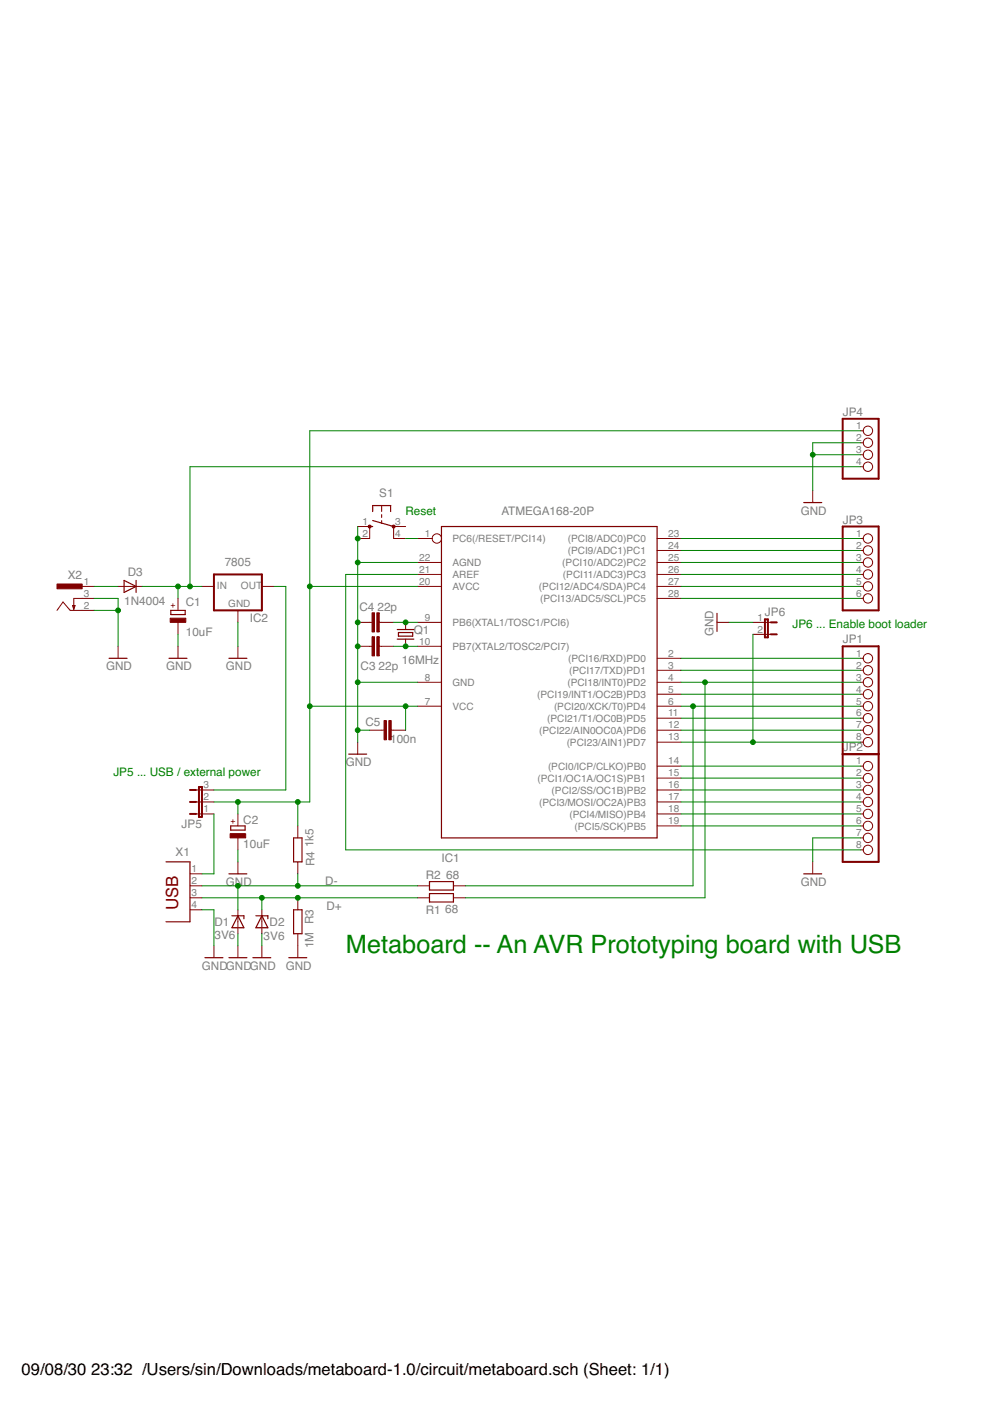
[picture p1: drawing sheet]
<svg xmlns="http://www.w3.org/2000/svg" width="210mm" height="297mm" viewBox="0 0 210 297" stroke-linecap="round" stroke-linejoin="round" font-family="sans-serif">
<g fill="#800000" stroke="#800000" stroke-width=".25">
<path d="M93.6 111.6h45.7z"/>
<path d="M139.3 111.6v66.1z"/>
<path d="M93.6 177.7h45.7z"/>
<path d="M93.6 111.6v66.1z"/>
<path d="M40.3 182.7v12.7z"/>
<path d="M35.2 195.4h5.1z"/>
<path d="M35.2 182.7h5.1z"/>
<path d="M15.4 128.4l.2 .8z"/>
<path d="M15.4 128.4h.5z"/>
<path d="M15.9 128.4l-.3 .8z"/>
<path d="M78.4 111.6h.6z"/>
<path d="M79 107.2v1.3z"/>
<path d="M82.8 107.2v1.3z"/>
<path d="M79 107.2h1.9z"/>
<path d="M80.9 107.2h1.9z"/>
<path d="M79 110.4l4.5 1.2z"/>
<path d="M43.5 203.1h3.8z"/>
<path d="M91.1 191.2h5z"/>
<path d="M91.1 189.5h5z"/>
<path d="M96.1 189.5v1.7z"/>
<path d="M91.1 189.5v1.7z"/>
<path d="M91.1 188.7h5z"/>
<path d="M91.1 186.9h5z"/>
<path d="M96.1 186.9v1.8z"/>
<path d="M91.1 186.9v1.8z"/>
<path d="M50.4 194.2l1.3 2.5z"/>
<path d="M50.4 194.2l-1.2 2.5z"/>
<path d="M49.2 194.2h1.2z"/>
<path d="M49.2 196.7h2.5z"/>
<path d="M50.4 194.2h1.3z"/>
<path d="M51.7 194.2v.6z"/>
<path d="M55.5 194.2l1.3 2.5z"/>
<path d="M55.5 194.2l-1.2 2.5z"/>
<path d="M54.3 194.2h1.2z"/>
<path d="M54.3 196.7h2.5z"/>
<path d="M55.5 194.2h1.3z"/>
<path d="M56.8 194.2v.6z"/>
<path d="M48.5 203.1h3.8z"/>
<path d="M53.6 203.1h3.8z"/>
<path d="M64 192.9v5.1z"/>
<path d="M62.3 192.9v5.1z"/>
<path d="M62.3 192.9h1.7z"/>
<path d="M62.3 198h1.7z"/>
<path d="M23.1 139.6h3.8z"/>
<path d="M48.5 139.6h3.8z"/>
<path d="M26.3 125.6l2.6-1.3z"/>
<path d="M26.3 123.1l2.6 1.2z"/>
<path d="M28.9 123.1v1.2z"/>
<path d="M26.3 123.1v2.5z"/>
<path d="M28.9 124.3v1.3z"/>
<path d="M36.2 130.3h3.1z"/>
<path d="M39.3 129.4v.9z"/>
<path d="M36.2 129.4v.9z"/>
<path d="M36.2 129.4h3.1z"/>
<path d="M48.9 176h3.1z"/>
<path d="M52 175.1v.9z"/>
<path d="M48.9 175.1v.9z"/>
<path d="M48.9 175.1h3.1z"/>
<path d="M35.8 139.6h3.8z"/>
<path d="M62.3 177.7v5z"/>
<path d="M64 177.7v5z"/>
<path d="M62.3 182.7h1.7z"/>
<path d="M62.3 177.7h1.7z"/>
<path d="M84.5 134.9h3z"/>
<path d="M87.5 134.1v.8z"/>
<path d="M84.5 134.1h3z"/>
<path d="M84.5 134.1v.8z"/>
<path d="M84.2 133.5h3.6z"/>
<path d="M84.2 135.5h3.6z"/>
<path d="M73.9 159.9h3.8z"/>
<path d="M48.5 185.3h3.8z"/>
<path d="M152 130v3.9z"/>
<path d="M170.4 185.3h3.8z"/>
<path d="M170.4 106.6h3.8z"/>
<path d="M61.2 203.1h3.8z"/>
</g>
<g fill="#800000" stroke="#800000" stroke-width=".21">
<path d="M139.3 175.1h5.1z"/>
<path d="M88.5 137h5.1z"/>
<path d="M88.5 132h5.1z"/>
<path d="M88.5 144.7h5.1z"/>
<path d="M88.5 149.7h5.1z"/>
<path d="M88.5 119.3h5.1z"/>
<path d="M88.5 121.8h5.1z"/>
<path d="M88.5 124.3h5.1z"/>
<path d="M139.3 172.6h5.1z"/>
<path d="M139.3 170h5.1z"/>
<path d="M139.3 167.5h5.1z"/>
<path d="M139.3 165h5.1z"/>
<path d="M139.3 162.4h5.1z"/>
<path d="M139.3 157.4h5.1z"/>
<path d="M139.3 154.8h5.1z"/>
<path d="M139.3 152.3h5.1z"/>
<path d="M139.3 149.7h5.1z"/>
<path d="M139.3 147.2h5.1z"/>
<path d="M139.3 144.7h5.1z"/>
<path d="M139.3 142.1h5.1z"/>
<path d="M139.3 139.6h5.1z"/>
<path d="M139.3 126.9h5.1z"/>
<path d="M139.3 124.3h5.1z"/>
<path d="M139.3 121.8h5.1z"/>
<path d="M139.3 119.3h5.1z"/>
<path d="M139.3 116.7h5.1z"/>
<path d="M139.3 114.2h5.1z"/>
<path d="M88.5 114.2h3.1z"/>
<path d="M40.3 185.3h2.5z"/>
<path d="M40.3 187.8h2.5z"/>
<path d="M40.3 190.4h2.5z"/>
<path d="M40.3 192.9h2.5z"/>
<path d="M17.4 124.3h2.6z"/>
<path d="M17.4 129.4h2.6z"/>
<path d="M17.4 126.9h2.6z"/>
<path d="M14.9 129.4h2.5z"/>
<path d="M13.4 127.6l1.5 1.8z"/>
<path d="M13.4 127.6l-1.3 1.8z"/>
<path d="M15.6 126.9h1.8z"/>
<path d="M15.6 126.9v2.3z"/>
<path d="M182.5 139.6h.5z"/>
<path d="M182.5 142.1h.5z"/>
<path d="M182.5 144.7h.5z"/>
<path d="M182.5 147.2h.5z"/>
<path d="M182.5 149.7h.5z"/>
<path d="M182.5 152.3h.5z"/>
<path d="M182.5 154.8h.5z"/>
<path d="M182.5 157.4h.5z"/>
<path d="M182.5 162.4h.5z"/>
<path d="M182.5 165h.5z"/>
<path d="M182.5 167.5h.5z"/>
<path d="M182.5 170h.5z"/>
<path d="M182.5 172.6h.5z"/>
<path d="M182.5 175.1h.5z"/>
<path d="M182.5 177.7h.5z"/>
<path d="M182.5 180.2h.5z"/>
<path d="M182.5 114.2h.5z"/>
<path d="M182.5 116.7h.5z"/>
<path d="M182.5 119.3h.5z"/>
<path d="M182.5 121.8h.5z"/>
<path d="M182.5 124.3h.5z"/>
<path d="M182.5 126.9h.5z"/>
<path d="M182.5 91.3h.5z"/>
<path d="M182.5 93.9h.5z"/>
<path d="M182.5 96.4h.5z"/>
<path d="M182.5 99h.5z"/>
<path d="M42.8 172.6h2.6z"/>
<path d="M42.8 170h2.6z"/>
<path d="M42.8 167.5h2.6z"/>
<path d="M41.6 167.5h1.2z"/>
<path d="M41.6 170h1.2z"/>
<path d="M41.6 172.6h1.2z"/>
<path d="M159.6 132h2.6z"/>
<path d="M162.2 132h1.2z"/>
<path d="M159.6 134.5h2.6z"/>
<path d="M162.2 134.5h1.2z"/>
<path d="M83.5 111.6h2.5z"/>
<path d="M75.8 111.6h2.6z"/>
<path d="M75.8 114.2h2.6z"/>
<path d="M83.5 114.2h2.5z"/>
<path d="M80.9 109.1v.6z"/>
<path d="M80.9 110.4v.6z"/>
<path d="M80.9 107.2v1.3z"/>
<path d="M78.4 111.6v2.6z"/>
<path d="M83.5 111.6v2.6z"/>
<path d="M45.4 200.5v2.6z"/>
<path d="M96.1 190.4h2.6z"/>
<path d="M88.5 190.4h2.6z"/>
<path d="M96.1 187.8h2.6z"/>
<path d="M88.5 187.8h2.6z"/>
<path d="M50.4 195.4v2.6z"/>
<path d="M50.4 192.9v2.5z"/>
<path d="M55.5 195.4v2.6z"/>
<path d="M55.5 192.9v2.5z"/>
<path d="M50.4 200.5v2.6z"/>
<path d="M55.5 200.5v2.6z"/>
<path d="M63.1 190.4v2.5z"/>
<path d="M63.1 198v2.5z"/>
<path d="M42.8 124.3h2.6z"/>
<path d="M50.4 129.4v2.6z"/>
<path d="M55.5 124.3h2.6z"/>
<path d="M25 137v2.6z"/>
<path d="M50.4 137v2.6z"/>
<path d="M25 124.3h2.6z"/>
<path d="M27.6 124.3h2.5z"/>
<path d="M37.7 132v2.5z"/>
<path d="M37.7 126.9v2.5z"/>
<path d="M50.4 177.7v2.5z"/>
<path d="M50.4 172.6v2.5z"/>
<path d="M37.7 137v2.6z"/>
<path d="M63.1 182.7v2.6z"/>
<path d="M63.1 175.1v2.6z"/>
<path d="M86 132v1.5z"/>
<path d="M86 135.5v1.5z"/>
<path d="M75.8 137h2.6z"/>
<path d="M80.9 137h2.6z"/>
<path d="M78.4 137h.5z"/>
<path d="M80.4 137h.5z"/>
<path d="M75.8 132h2.6z"/>
<path d="M80.9 132h2.6z"/>
<path d="M78.4 132h.5z"/>
<path d="M80.4 132h.5z"/>
<path d="M75.8 157.4v2.5z"/>
<path d="M78.4 154.8h2.5z"/>
<path d="M83.5 154.8h2.5z"/>
<path d="M80.9 154.8h.5z"/>
<path d="M83 154.8h.5z"/>
<path d="M50.4 182.7v2.6z"/>
<path d="M152 132h2.6z"/>
<path d="M172.3 182.7v2.6z"/>
<path d="M172.3 104v2.6z"/>
<path d="M63.1 200.5v2.6z"/>
<circle cx="83.5" cy="111.6" r=".33"/>
<circle cx="78.4" cy="111.6" r=".33"/>
</g>
<g fill="none" stroke="#800000" stroke-width=".21">
<circle cx="184" cy="91.3" r=".99"/>
<circle cx="184" cy="99" r=".99"/>
<circle cx="184" cy="93.9" r=".99"/>
<circle cx="184" cy="96.4" r=".99"/>
<circle cx="92.6" cy="114.2" r=".99"/>
<circle cx="184" cy="119.3" r=".99"/>
<circle cx="184" cy="114.2" r=".99"/>
<circle cx="184" cy="116.7" r=".99"/>
<circle cx="184" cy="121.8" r=".99"/>
<circle cx="184" cy="126.9" r=".99"/>
<circle cx="184" cy="139.6" r=".99"/>
<circle cx="184" cy="124.3" r=".99"/>
<circle cx="184" cy="147.2" r=".99"/>
<circle cx="184" cy="144.7" r=".99"/>
<circle cx="184" cy="149.7" r=".99"/>
<circle cx="184" cy="157.4" r=".99"/>
<circle cx="184" cy="152.3" r=".99"/>
<circle cx="184" cy="154.8" r=".99"/>
<circle cx="184" cy="142.1" r=".99"/>
<circle cx="184" cy="165" r=".99"/>
<circle cx="184" cy="167.5" r=".99"/>
<circle cx="184" cy="170" r=".99"/>
<circle cx="184" cy="162.4" r=".99"/>
<circle cx="184" cy="172.6" r=".99"/>
<circle cx="184" cy="177.7" r=".99"/>
<circle cx="184" cy="175.1" r=".99"/>
<circle cx="184" cy="180.2" r=".99"/>
</g>
<g fill="#800000" stroke="#800000" stroke-width=".21">
<path d="M12.1 123.8h5.3v1h-5.3z"/>
<path d="M36.1 131.1h3.3v.9h-3.3z"/>
<path d="M48.8 176.8h3.3v.9h-3.3z"/>
<path d="M79.9 135h.5v4.1h-.5z"/>
<path d="M78.9 135h.5v4.1h-.5z"/>
<path d="M79.9 129.9h.5v4.1h-.5z"/>
<path d="M78.9 129.9h.5v4.1h-.5z"/>
<path d="M82.4 152.8h.6v4h-.6z"/>
<path d="M81.4 152.8h.5v4h-.5z"/>
</g>
<g fill="#800000" stroke="#800000" stroke-width=".42">
<path d="M178.7 159.9h7.6z"/>
<path d="M186.3 137v22.9z"/>
<path d="M178.7 137h7.6z"/>
<path d="M178.7 137v22.9z"/>
<path d="M178.7 182.7h7.6z"/>
<path d="M186.3 159.9v22.8z"/>
<path d="M178.7 159.9v22.8z"/>
<path d="M178.7 129.4h7.6z"/>
<path d="M186.3 111.6v17.8z"/>
<path d="M178.7 111.6h7.6z"/>
<path d="M178.7 111.6v17.8z"/>
<path d="M178.7 101.5h7.6z"/>
<path d="M186.3 88.8v12.7z"/>
<path d="M178.7 88.8h7.6z"/>
<path d="M178.7 88.8v12.7z"/>
<path d="M40.3 167.5h1.3z"/>
<path d="M40.3 170h1.3z"/>
<path d="M40.3 172.6h1.3z"/>
<path d="M42.8 166.9v6.3z"/>
<path d="M42.2 166.9h.6z"/>
<path d="M42.2 166.9v6.3z"/>
<path d="M42.2 173.2h.6z"/>
<path d="M163.4 132h1.3z"/>
<path d="M163.4 134.5h1.3z"/>
<path d="M162.2 131.3v3.8z"/>
<path d="M162.2 135.1h.6z"/>
<path d="M162.8 131.3v3.8z"/>
<path d="M162.2 131.3h.6z"/>
<path d="M45.4 129.4h10.1z"/>
<path d="M55.5 121.8v7.6z"/>
<path d="M45.4 121.8h10.1z"/>
<path d="M45.4 121.8v7.6z"/>
</g>
<g fill="#008000" stroke="#008000" stroke-width=".21">
<path d="M42.8 192.9h2.6z"/>
<path d="M45.4 192.9v7.6z"/>
<path d="M50.4 198v2.5z"/>
<path d="M55.5 198v2.5z"/>
<path d="M50.4 132v5z"/>
<path d="M37.7 134.5v2.5z"/>
<path d="M75.8 154.8v2.6z"/>
<path d="M75.8 144.7v10.1z"/>
<path d="M75.8 137v7.7z"/>
<path d="M75.8 132v5z"/>
<path d="M75.8 119.3v12.7z"/>
<path d="M75.8 119.3h12.7z"/>
<path d="M75.8 144.7h12.7z"/>
<path d="M75.8 154.8h2.6z"/>
<path d="M75.8 111.6v2.6z"/>
<path d="M75.8 114.2v5.1z"/>
<path d="M50.4 180.2v2.5z"/>
<path d="M154.6 132h5z"/>
<path d="M172.3 177.7v5z"/>
<path d="M172.3 177.7h10.2z"/>
<path d="M172.3 96.4v7.6z"/>
<path d="M172.3 93.9v2.5z"/>
<path d="M172.3 93.9h10.2z"/>
<path d="M172.3 96.4h10.2z"/>
<path d="M20 126.9h5z"/>
<path d="M25 126.9v2.5z"/>
<path d="M25 129.4v7.6z"/>
<path d="M20 129.4h5z"/>
<path d="M144.4 149.7h2.5z"/>
<path d="M146.9 149.7h35.6z"/>
<path d="M146.9 149.7v38.1z"/>
<path d="M98.7 187.8h48.2z"/>
<path d="M58.1 124.3h2.5z"/>
<path d="M60.6 124.3v43.2z"/>
<path d="M45.4 167.5h15.2z"/>
<path d="M83.5 137h2.5z"/>
<path d="M86 137h2.5z"/>
<path d="M83.5 132h2.5z"/>
<path d="M86 132h2.5z"/>
<path d="M144.4 139.6h38.1z"/>
<path d="M144.4 142.1h38.1z"/>
<path d="M144.4 147.2h38.1z"/>
<path d="M144.4 152.3h38.1z"/>
<path d="M144.4 154.8h38.1z"/>
<path d="M159.6 157.4h22.9z"/>
<path d="M144.4 157.4h15.2z"/>
<path d="M159.6 134.5v22.9z"/>
<path d="M144.4 114.2h38.1z"/>
<path d="M144.4 116.7h38.1z"/>
<path d="M144.4 119.3h38.1z"/>
<path d="M144.4 121.8h38.1z"/>
<path d="M144.4 124.3h38.1z"/>
<path d="M144.4 126.9h38.1z"/>
<path d="M144.4 162.4h38.1z"/>
<path d="M144.4 165h38.1z"/>
<path d="M144.4 167.5h38.1z"/>
<path d="M144.4 170h38.1z"/>
<path d="M144.4 172.6h38.1z"/>
<path d="M144.4 175.1h38.1z"/>
<path d="M73.3 121.8h15.2z"/>
<path d="M73.3 121.8v58.4z"/>
<path d="M73.3 180.2h109.2z"/>
<path d="M86 149.7h2.5z"/>
<path d="M86 149.7v5.1z"/>
<path d="M65.7 149.7h20.3z"/>
<path d="M65.7 91.3h116.8z"/>
<path d="M65.7 124.3h22.8z"/>
<path d="M65.7 91.3v33z"/>
<path d="M65.7 124.3v25.4z"/>
<path d="M63.1 170v5.1z"/>
<path d="M63.1 170h2.6z"/>
<path d="M65.7 149.7v20.3z"/>
<path d="M50.4 170h12.7z"/>
<path d="M50.4 170v2.6z"/>
<path d="M45.4 170h5z"/>
<path d="M42.8 185.3h2.6z"/>
<path d="M45.4 172.6v12.7z"/>
<path d="M30.1 124.3h7.6z"/>
<path d="M37.7 124.3h2.6z"/>
<path d="M40.3 124.3h2.5z"/>
<path d="M37.7 124.3v2.6z"/>
<path d="M40.3 99h142.2z"/>
<path d="M40.3 99v25.3z"/>
<path d="M86 114.2h2.5z"/>
<path d="M20 124.3h5z"/>
<path d="M42.8 187.8h7.6z"/>
<path d="M50.4 187.8h12.7z"/>
<path d="M63.1 187.8h25.4z"/>
<path d="M50.4 187.8v5.1z"/>
<path d="M63.1 185.3v2.5z"/>
<path d="M42.8 190.4h12.7z"/>
<path d="M55.5 190.4h7.6z"/>
<path d="M63.1 190.4h25.4z"/>
<path d="M55.5 190.4v2.5z"/>
<path d="M98.7 190.4h50.8z"/>
<path d="M144.4 144.7h5.1z"/>
<path d="M149.5 144.7h33z"/>
<path d="M149.5 144.7v45.7z"/>
<circle cx="75.8" cy="137" r=".51"/>
<circle cx="75.8" cy="132" r=".51"/>
<circle cx="75.8" cy="144.7" r=".51"/>
<circle cx="75.8" cy="154.8" r=".51"/>
<circle cx="75.8" cy="119.3" r=".51"/>
<circle cx="75.8" cy="114.2" r=".51"/>
<circle cx="172.3" cy="96.4" r=".51"/>
<circle cx="25" cy="129.4" r=".51"/>
<circle cx="146.9" cy="149.7" r=".51"/>
<circle cx="86" cy="137" r=".51"/>
<circle cx="86" cy="132" r=".51"/>
<circle cx="159.6" cy="157.4" r=".51"/>
<circle cx="86" cy="149.7" r=".51"/>
<circle cx="65.7" cy="124.3" r=".51"/>
<circle cx="65.7" cy="149.7" r=".51"/>
<circle cx="63.1" cy="170" r=".51"/>
<circle cx="50.4" cy="170" r=".51"/>
<circle cx="37.7" cy="124.3" r=".51"/>
<circle cx="40.3" cy="124.3" r=".51"/>
<circle cx="50.4" cy="187.8" r=".51"/>
<circle cx="63.1" cy="187.8" r=".51"/>
<circle cx="55.5" cy="190.4" r=".51"/>
<circle cx="63.1" cy="190.4" r=".51"/>
<circle cx="149.5" cy="144.7" r=".51"/>
</g>
<text font-size="5.4" fill="#008000" x="73.3" y="202">Metaboard -- An AVR Prototyping board with USB</text>
<text font-size="3.6" fill="#800000" x="37.7" y="192.9" transform="rotate(-90 37.7 192.9)">USB</text>
<g font-size="3.5">
<text x="4.6" y="291.4">09/08/30</text>
<text x="19.3" y="291.4">23:32 /Users/sin/Downloads/metaboard-1.0/circuit/metaboard.sch (Sheet: 1/1)</text>
</g>
<g font-size="2.5" fill="#808080">
<text x="178.7" y="88.2">JP4</text>
<text x="80.4" y="105.3">S1</text>
<text x="106.3" y="109.1">ATMEGA168-20P</text>
<text x="169.8" y="109.1">GND</text>
<text x="178.7" y="111">JP3</text>
<text x="14.4" y="122.8">X2</text>
<text x="27.1" y="122.1">D3</text>
<text x="47.6" y="120">7805</text>
<text x="26.3" y="128.2">1N4004</text>
<text x="39.4" y="128.4">C1</text>
<text x="53" y="132">IC2</text>
<text x="76.2" y="129.5">C4</text>
<text x="80" y="129.5">22p</text>
<text x="162.2" y="130.7">JP6</text>
<text x="39.4" y="134.8">10uF</text>
<text x="87.7" y="134.5">Q1</text>
<text x="151.3" y="134.9" transform="rotate(-90 151.3 134.9)">GND</text>
<text x="178.7" y="136.4">JP1</text>
<text x="22.5" y="142.1">GND</text>
<text x="35.2" y="142.1">GND</text>
<text x="47.9" y="142.1">GND</text>
<text x="76.5" y="142">C3</text>
<text x="80.3" y="142">22p</text>
<text x="85.2" y="140.8">16MHz</text>
<text x="77.5" y="153.9">C5</text>
<text x="82.7" y="157.5">100n</text>
<text x="178.7" y="159.2">JP2</text>
<text x="73.3" y="162.4">GND</text>
<text x="38.5" y="175.6">JP5</text>
<text x="51.6" y="179.7">10uF</text>
<text x="51.6" y="174.6">C2</text>
<text x="66.4" y="179.7" transform="rotate(-90 66.4 179.7)">1k5</text>
<text x="37.2" y="181.5">X1</text>
<text x="66.7" y="183.6" transform="rotate(-90 66.7 183.6)">R4</text>
<text x="93.6" y="182.7">IC1</text>
<text x="47.9" y="187.8">GND</text>
<text x="69" y="187.6">D-</text>
<text x="90.3" y="186.3">R2</text>
<text x="94.6" y="186.3">68</text>
<text x="169.8" y="187.8">GND</text>
<text x="45.5" y="196.3">D1</text>
<text x="57.2" y="196.3">D2</text>
<text x="69.2" y="192.9">D+</text>
<text x="90.3" y="193.7">R1</text>
<text x="94.4" y="193.7">68</text>
<text x="45.5" y="199.1">3V6</text>
<text x="55.9" y="199.4">3V6</text>
<text x="66.4" y="201" transform="rotate(-90 66.4 201)">1M R3</text>
<text x="42.8" y="205.6">GNDGNDGND</text>
<text x="60.6" y="205.6">GND</text>
</g>
<g font-size="2.5" fill="#008000">
<text x="86" y="109.1">Reset</text>
<text x="168" y="133.2">JP6 ... Enable boot loader</text>
<text x="24" y="164.5">JP5 ... USB / external power</text>
</g>
<g font-size="2.1" fill="#808080">
<text x="181.5" y="91">1</text>
<text x="181.5" y="93.5">2</text>
<text x="181.5" y="96">3</text>
<text x="181.5" y="98.6">4</text>
<text x="76.8" y="111.3">1</text>
<text x="76.8" y="113.8">2</text>
<text x="83.8" y="111.3">3</text>
<text x="83.8" y="113.8">4</text>
<text x="90.1" y="113.8">1</text>
<text x="141.7" y="113.8">23</text>
<text x="181.5" y="113.8">1</text>
<text x="88.9" y="118.9">22</text>
<text x="95.9" y="114.9">PC6(/RESET/PCI14)</text>
<text x="120.4" y="117.5">(PCI9/ADC1)PC1</text>
<text x="120.4" y="114.9">(PCI8/ADC0)PC0</text>
<text x="141.7" y="118.9">25</text>
<text x="141.7" y="116.4">24</text>
<text x="181.5" y="116.4">2</text>
<text x="181.5" y="118.9">3</text>
<text x="17.8" y="124">1</text>
<text x="46" y="125">IN</text>
<text x="51.1" y="125">OUT</text>
<text x="88.9" y="121.4">21</text>
<text x="88.9" y="124">20</text>
<text x="95.9" y="120">AGND</text>
<text x="95.9" y="122.6">AREF</text>
<text x="95.9" y="125.1">AVCC</text>
<text x="114.3" y="125.1">(PCI12/ADC4/SDA)PC4</text>
<text x="119.2" y="120">(PCI10/ADC2)PC2</text>
<text x="119.4" y="122.6">(PCI11/ADC3)PC3</text>
<text x="141.7" y="124">27</text>
<text x="141.7" y="121.4">26</text>
<text x="181.5" y="121.4">4</text>
<text x="181.5" y="124">5</text>
<text x="17.8" y="129.1">2</text>
<text x="17.8" y="126.5">3</text>
<text x="48.4" y="128.7">GND</text>
<text x="90.1" y="131.6">9</text>
<text x="114.5" y="127.6">(PCI13/ADC5/SCL)PC5</text>
<text x="141.7" y="126.5">28</text>
<text x="160.6" y="131.6">1</text>
<text x="181.5" y="126.5">6</text>
<text x="88.9" y="136.7">10</text>
<text x="95.9" y="137.8">PB7(XTAL2/TOSC2/PCI7)</text>
<text x="95.9" y="132.7">PB6(XTAL1/TOSC1/PCI6)</text>
<text x="160.6" y="134.1">2</text>
<text x="120.4" y="140.3">(PCI16/RXD)PD0</text>
<text x="120.7" y="142.9">(PCI17/TXD)PD1</text>
<text x="141.7" y="141.8">3</text>
<text x="141.7" y="139.2">2</text>
<text x="181.5" y="139.2">1</text>
<text x="181.5" y="141.8">2</text>
<text x="90.1" y="144.3">8</text>
<text x="90.1" y="149.4">7</text>
<text x="95.9" y="145.4">GND</text>
<text x="113.9" y="148">(PCI19/INT1/OC2B)PD3</text>
<text x="120.3" y="145.4">(PCI18/INT0)PD2</text>
<text x="141.7" y="149.4">6</text>
<text x="141.7" y="146.8">5</text>
<text x="141.7" y="144.3">4</text>
<text x="181.5" y="144.3">3</text>
<text x="181.5" y="146.8">4</text>
<text x="181.5" y="149.4">5</text>
<text x="95.9" y="150.5">VCC</text>
<text x="114.3" y="155.6">(PCI22/AIN0OC0A)PD6</text>
<text x="116" y="153">(PCI21/T1/OC0B)PD5</text>
<text x="117.5" y="150.5">(PCI20/XCK/T0)PD4</text>
<text x="141.7" y="154.5">12</text>
<text x="141.7" y="151.9">11</text>
<text x="181.5" y="151.9">6</text>
<text x="181.5" y="154.5">7</text>
<text x="120.2" y="158.1">(PCI23/AIN1)PD7</text>
<text x="141.7" y="157">13</text>
<text x="181.5" y="157">8</text>
<text x="43.2" y="167.1">3</text>
<text x="114" y="165.7">(PCI1/OC1A/OC1S)PB1</text>
<text x="116.2" y="163.2">(PCI0/ICP/CLKO)PB0</text>
<text x="141.7" y="167.1">16</text>
<text x="141.7" y="164.6">15</text>
<text x="141.7" y="162.1">14</text>
<text x="181.5" y="162.1">1</text>
<text x="181.5" y="164.6">2</text>
<text x="181.5" y="167.1">3</text>
<text x="43.2" y="172.2">1</text>
<text x="43.2" y="169.7">2</text>
<text x="114.3" y="170.8">(PCI3/MOSI/OC2A)PB3</text>
<text x="117" y="168.3">(PCI2/SS/OC1B)PB2</text>
<text x="120.7" y="173.3">(PCI4/MISO)PB4</text>
<text x="141.7" y="172.2">18</text>
<text x="141.7" y="169.7">17</text>
<text x="181.5" y="169.7">4</text>
<text x="181.5" y="172.2">5</text>
<text x="121.8" y="175.9">(PCI5/SCK)PB5</text>
<text x="141.7" y="174.8">19</text>
<text x="181.5" y="174.8">6</text>
<text x="181.5" y="177.3">7</text>
<text x="181.5" y="179.8">8</text>
<text x="40.6" y="184.9">1</text>
<text x="40.6" y="187.5">2</text>
<text x="40.6" y="190">3</text>
<text x="40.6" y="192.5">4</text>
</g>
<g font-size="1.8" fill="#800000">
<text x="37.2" y="129" transform="rotate(-90 37.2 129)">+</text>
<text x="49.9" y="174.7" transform="rotate(-90 49.9 174.7)">+</text>
</g>
</svg>
